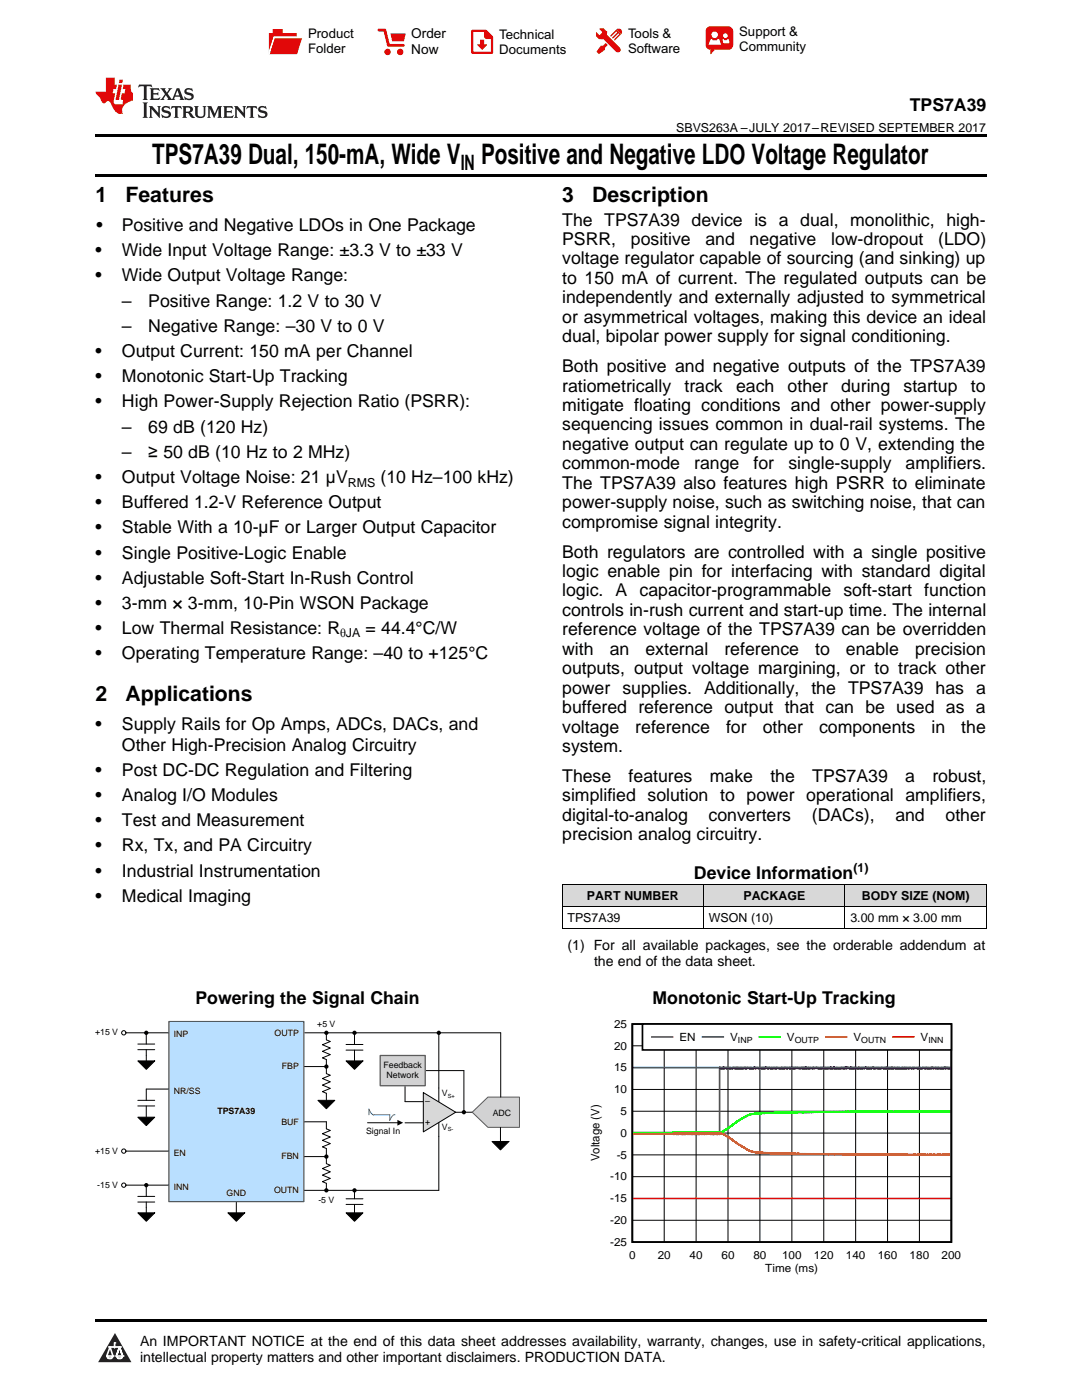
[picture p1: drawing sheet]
<svg xmlns="http://www.w3.org/2000/svg" width="216mm" height="279mm" viewBox="0 0 216 279" stroke-linecap="round" stroke-linejoin="round" font-family="sans-serif">
<g fill="#d8d8d8">
<path d="M112.2 176.7h28.2v4.3h-28.2z"/>
<path d="M140.4 176.7h28.2v4.3h-28.2z"/>
<path d="M168.6 176.7h28.2v4.3h-28.2z"/>
</g>
<path d="M22.9 266l3.3 5.9h-6.6z" fill="#231f20"/>
<path d="M21.3 270.6h1.2l-.3 .5h-.3a.53 .53 0 0 1-.6-.5z" fill-rule="evenodd" fill="#fff"/>
<path d="M21.3 270.6h1.2l-.3 .5h-.3a.53 .53 0 0 1-.6-.5z" fill="none" stroke="#231f20" stroke-width=".33"/>
<path d="M21.3 270.6l1.2 .1-.3 .4h-.5z" fill="none" stroke="#fff" stroke-width=".33"/>
<path d="M22.9 268.9h.1" fill="none" stroke="#fff" stroke-width=".33"/>
<path d="M22.9 268v.9z" fill="#fff"/>
<path d="M22.9 268v.9z" fill="none" stroke="#fff" stroke-width=".33"/>
<circle cx="22.9" cy="268" r=".16" fill="#fff"/>
<path d="M21.8 268.8h.1" fill="none" stroke="#fff" stroke-width=".33"/>
<path d="M21.8 268.8h2.2z" fill="#fff"/>
<path d="M21.8 268.8h2.2z" fill="none" stroke="#fff" stroke-width=".33"/>
<circle cx="24" cy="268.8" r=".16" fill="#fff"/>
<path d="M23.2 270.6h.1" fill="none" stroke="#fff" stroke-width=".33"/>
<path d="M23.8 268.8l-.6 1.8z" fill="#fff"/>
<path d="M23.8 268.8l-.6 1.8z" fill="none" stroke="#fff" stroke-width=".33"/>
<path d="M23.8 268.8l.7 1.8z" fill="#fff"/>
<path d="M23.8 268.8l.7 1.8z" fill="none" stroke="#fff" stroke-width=".33"/>
<path d="M24.4 270.6h.1" fill="none" stroke="#fff" stroke-width=".33"/>
<circle cx="21.3" cy="270.6" r=".16" fill="#fff"/>
<path d="M22 268.8l-.7 1.8z" fill="#fff"/>
<path d="M22 268.8l-.7 1.8z" fill="none" stroke="#fff" stroke-width=".33"/>
<path d="M22 268.8l.5 1.8z" fill="#fff"/>
<path d="M22 268.8l.5 1.8z" fill="none" stroke="#fff" stroke-width=".33"/>
<circle cx="22.5" cy="270.6" r=".16" fill="#fff"/>
<path d="M23.3 270.6h1.2a.63 .63 0 0 1-.6 .5 .63 .63 0 0 1-.6-.5z" fill-rule="evenodd" fill="#fff"/>
<path d="M23.3 270.6h1.2a.63 .63 0 0 1-.6 .5 .63 .63 0 0 1-.6-.5z" fill="none" stroke="#231f20" stroke-width=".33"/>
<path d="M23.3 270.6h1.2l-.4 .5h-.5z" fill="none" stroke="#fff" stroke-width=".33"/>
<path d="M23.2 270.6h.1" fill="none" stroke="#fff" stroke-width=".33"/>
<circle cx="24.5" cy="270.6" r=".16" fill="#fff"/>
<path d="M19 263.2h177.8v.5h-177.8z" fill="#000"/>
<path d="M126.2 204.4h63.6v43.5h-63.6z" fill="none" stroke="#000" stroke-width=".33"/>
<g fill="none" stroke="#000" stroke-width=".2">
<path d="M126.2 217.4h63.6M126.2 213.1h63.6M126.2 208.7h63.6M132.5 204.4v43.5M138.9 204.4v43.5M145.3 204.4v43.5M151.6 204.4v43.5M158 204.4v43.5M164.4 204.4v43.5M170.7 204.4v43.5M177.1 204.4v43.5M183.5 204.4v43.5"/>
<path d="M126.2 239.2h63.6M126.2 234.8h63.6M126.2 230.5h63.6M126.2 226.1h63.6M126.2 221.8h63.6M126.2 243.5h63.6"/>
</g>
<path d="M189.7 213.2l-.1 .1-.1-.2v.2l-.1-.2-.1 .2-.1-.2v.2v-.2v.1v-.1l-.1 .1v-.1v.1v-.1l-.1 .1v-.1v.1v-.1v.1v-.1v.1v-.1v.1v-.1v.1l-.1-.1-.1 .1v-.1l-.1 .2v-.2l-.1 .2v-.4l-.1 .3v-.1v.1v-.1v.1v-.1v.1v-.1l-.2 .1v-.1v.2l-.1-.2v.2l-.1-.2v.1l-.1-.1v.2l-.1-.2v.1v-.1l-.2 .1v-.1v.2v-.2v.2l-.3-.2v.1v-.1v.1v-.1v.1l-.1-.1-.1 .1-.1-.1v.1v-.1v.2v-.2v.2v-.2l-.1 .2v-.2v.2v-.2l-.1 .1v-.1v.1v-.1v.1v-.1l-.2 .1v-.1v.2v-.2v.1l-.1-.1v.1v-.1v.1v-.1v.1l-.1-.1v.1v-.1v.1l-.1-.1-.1 .1v-.1l-.1 .1v-.1v.2v-.2l-.2 .1v-.3l-.2 .4v-.2v.1v-.1v.1l-.1-.1-.1 .1v-.1l-.1 .2-.1-.2-.1 .2v-.2l-.1 .2v-.2v.2l-.1-.2-.1 .2-.1-.2v.1l-.2-.1v.2l-.1-.2v.2l-.1-.2v.1v-.1l-.1 .1v-.1v.1v-.1v.1v-.1v.1l-.1-.1v.1v-.1l-.2 .1v-.1v.1v-.1v.1v-.1l-.1 .2v-.1l-.1 .1-.1-.1v.1v-.2l-.1 .2v-.2v.1l-.2-.1v.2v-.2v.2l-.1-.2-.1 .2v-.2l-.2 .2v-.2v.2v-.2v.1l-.1-.1v.1l-.1-.1v.1v-.1v.1l-.1-.1v.1v-.1v.1v-.1l-.1 .1v-.1v.1l-.2-.1v.1v-.1v.1v-.1l-.2 .1v-.1v.2l-.1-.2v.1v-.1v.1v-.1v.1v-.1v.1l-.1-.1v.1v-.1v.1v-.1l-.1 .1v-.1l-.1 .2v-.2v.1l-.1-.1v.1l-.1-.1v.1v-.1l-.1 .1v-.1v.1v-.1v.1v-.1l-.2 .1-.1-.1v.2v-.2l-.1 .2v-.2v.1l-.1-.1v.1v-.1v.1v-.1l-.2 .1v-.1v.1v-.1l-.1 .2v-.2l-.1 .2v-.2v.1l-.1-.1v.2v-.2l-.2 .2v-.2l-.1 .2v-.2l-.1 .2v-.2v.2v-.2v.2l-.1-.2v.1v-.1v.1v-.1v.1v-.1v.1l-.1-.1-.1 .1v-.1l-.1 .2v-.2l-.1 .2v-.1l-.1 .1v-.2v.1l-.1-.1v.1v-.1v.1v-.1l-.2 .1v-.1v.2l-.1-.2-.1 .2v-.2l-.1 .2v-.2v.2v-.2l-.1 .2v-.2l-.1 .2-.2-.2v.1v-.1v.1v-.1v.1l-.1-.1v.1v-.1v.1v-.1l-.2 .1v-.1v.1v-.1v.2l-.1-.2v.2l-.1-.2v.2l-.1-.4-.1 .4-.1-.2-.1 .2v-.2v.1v-.1l-.2 .1v-.1v.2v-.2l-.1 .2-.1-.2v.2l-.1-.2v.2v-.2l-.2 .2v-.2l-.1 .2-.1-.4-.1 .4v-.2l-.1 .2v-.2v.1l-.2-.1v.2l-.1-.2v.2v-.2l-.1 .1v-.1v.1v-.1v.1l-.1-.1v.1v-.1v.1v-.1v.1v-.1v.1l-.1-.1-.1 .1v-.1l-.1 .2v-.2l-.2 .2v-.2v.2v-.2v.1l-.2-.1v.2v-.2v.2l-.1-.2v.2l-.1-.2v.2l-.1-.2v.1v-.1l-.1 .1v-.1v.1v-.1v.1v-.1v.1l-.1-.1-.1 .1v-.1l-.1 .2v-.2v.1v-.1v.1l-.1-.1-.1 .1v-.1v.2l-.1-.2v.2l-.2-.4v.3v-.1v.1l-.1-.1v.1v-.1v.1v-.1v.1l-.1-.1v.1v-.1l-.2 .1v-.1v.2v-.2v.1v-.1v.1l-.1-.1-.2 .1v-.1v.2l-.1-.2v.1l-.1-.1v.2v-.2v.1l-.1-.1-.1 .2v-.2v.2l-.1-.2v.2v-.2l-.1 .1v-.1v.1l-.1-.1-.1 .1v-.3v.3v-.1v.1v-.1l-.2 .1v-.1l-.1 .2v-.2v.1v-.1v.1l-.1-.1v.1v-.1l-.2 .1v-.1v.2v-.2l-.1 .2v-.2v.1v-.1v.1l-.1-.1-.1 .1v-.1v.2l-.1-.2v.2v-.2l-.1 .2-.1-.2-.1 .1-.1-.3v.4v-.2v.2l-.2-.2v.2v-.2l-.1 .2v-.2v.1l-.1-.1v.1v-.1v.1v-.1v.1v-.1v.1l-.1-.1-.1 .1v-.1v.1v-.1l-.2 .1v-.1v.2l-.1-.2v.1l-.1-.1v.2l-.1-.2-.1 .2v-.2l-.2 .2-.1-.4v.3l-.1-.1-.1 .2v-.2v.2v-.2v.1l-.1-.1v.1v-.1v.1l-.1-.1v.1l-.1-.1v.1v-.1v.1v-.1v.1l-.1-.1v.1v-.1v.1v-.1v.1v-.1v.1v-.1v.1v-.1l-.1 .1v-.1l-.1 .1v-.3l-.1 .4-.1-.2-.1 .1v-.3l-.1 .4v-.2l-.2 .2v-.2l-.1 .2v-.2v.1v-.1v.1v-.1l-.1 .1-.1-.1v.1v-.1l-.1 .2v-.2v.1l-.1-.1-.2 .1v-.1v.2v-.1l-.1 .1v-.2l-.1 .2v-.2l-.1 .2v-.2l-.1 .2-.1-.2v.1l-.1-.1v.2v-.2l-.1 .1v-.1v.1v-.1v.1v-.1v.1l-.1-.1-.1 .1v-.1v.2l-.2-.2-.1 .2-.1-.4v.3v-.1v.1v-.1v.1v-.1v.1v-.1l-.2 .1v-.1l-.1 .2v-.2v.2l-.1-.2v.2l-.1-.2v.1l-.1-.1v.2v-.4l-.2 .4v-.2v.1v-.1v.1v-.1l-.1 .1v-.1v.1v-.1v.1v-.1v.1l-.2-.1v.1v-.1l-.1 .1v-.1v.2v-.2l-.1 .2v-.2v.2l-.1-.2v.2v-.2v.2l-.1-.2v.2l-.1-.2v.1v-.1l-.1 .1v-.1l-.1 .2v-.2v.2l-.1-.2v.2l-.1-.2v.2l-.2-.2-.2 .2v-.2v.1l-.1-.1v.2v-.2v.1l-.1-.1v.2v-.2l-.1 .2v-.2v.2v-.2l-.1 .2-.1-.2v.1l-.1-.1-.1 .2v-.2v.2v-.2v.1v-.1v.1l-.1-.1v.1v-.1v.1v-.1l-.1 .1v-.1v.1l-.1-.1v.1v-.1v.1v-.1v.1v-.1v.1v-.1l-.1 .1v-.1v.1v-.1v.1v-.1v.1v-.1v.1v-.1l-.1 .1v-.1v.1v-.1v.1l-.1-.1v.1v-.1l-.2 .1v-.1v.1v-.1v.1v-.1v.2l-.1-.2v.1v-.1v.1v-.1l-.2 .1v-.1v.2l-.1-.2v.2v-.2v.1l-.1-.1v.1v-.1v.1v-.1v.1h-.2v-.1v.1v-.1l-.2 .1v-.1v.1v-.1v.2v-.2l-.1 .2v-.2v.2l-.1-.2-.1 .2v-.2l-.2 .2v-.2v.1l-.2-.1v.2l-.1-.4v.3v-.1l-.2 .1v-.1v.2v-.2l-.1 .2v-.2v.2v-.2v.1v-.1v.1v-.1l-.1 .1-.1-.1v.2v-.2l-.1 .2v-.2l-.1 .2v-.2v.1v-.1l-.1 .1v-.1v.1v-.1v.1v-.1v.1v-.1l-.2 .1v-.1l-.1 .2v-.2v.1l-.1-.1-.1 .1v-.1v.2l-.1-.2v.1l-.1-.1v.1v-.1v.1l-.1-.1v.1v-.1v.1v-.1v.1v-.1v.1v-.1l-.1 .1v-.1v.1v-.1v.1l-.1-.1v.1v-.1v.1l-.1-.1v.1v-.1v.1v-.1l-.2 .1-.1-.1v.1v-.1v.2v-.2l-.1 .2v-.2v.2v-.2l-.1 .2v-.2l-.1 .2v-.2l-.1 .2v-.2v.1l-.1-.1-.1 .2v-.4l-.2 .4v-.2l-.2 .2v-.2v.1v-.1v.1v-.1l-.1 .1v-.1v.1v-.1v.1v-.1v.1v-.1v.1v-.1l-.1 .1v-.1v.1l-.1-.1-.2 .1v-.1v.2l-.1-.2v.1v-.1v.1v-.1v.1v-.1v.1l-.1-.1v.1v-.1v.1l-.1-.1v.1v-.1v.1v-.1v.1l-.1-.1v.1v-.1l-.1 .1v-.1v.2l-.1-.2v.2v-.2l-.1 .2v-.2l-.1 .2-.1-.2v.2v-.2v.1l-.1-.1v.1v-.1v.1l-.1-.1-.1 .1v-.1v.1v-.1v.2l-.1-.2v.2v-.1l-.1 .1v-.1v.1v-.1l-.1 .1v-.1v.1l-.1-.1v.1v-.2v.1v-.1l-.1 .1v-.1v.1v-.1v.1h-.2v-.1v.1v-.1v.1v-.1l-.1 .1v-.1l-.2 .1v-.1v.2v-.2v.2l-.1-.2v.2l-.1-.2-.1 .2v-.2v.1v-.1v.1l-.1-.1v.1v-.1v.1v-.1v.1l-.1-.1v.1v-.1l-.1 .1-.1-.1v.2v-.2l-.1 .2v-.2v.2l-.1-.2v.1l-.2-.1v.2v-.2v.1l-.1-.1v.1l-.1-.1v.1v-.1v.1v-.1v.1l-.1-.1v.1l-.1-.1-.1 .1v-.1v.2l-.1-.2v.2v-.2v.1v-.1v.1l-.1-.1v.1v-.1v.1v-.1v.1l-.1-.1-.2 .1v-.3l-.2 .4v-.2l-.1 .2v-.2v.2l-.1-.2v.2l-.1-.2v.1v-.1v.1v-.1v.1v-.1l-.2 .1v-.1v.2l-.1-.2v.1v-.1l-.1 .1v-.1v.1v-.1l-.2 .1v-.1l-.1 .2v-.2v.1l-.2-.1v.2l-.1-.2v.1l-.1-.1v.1v-.1v.1l-.1-.1v.1v-.1v.1v-.1v.1l-.1-.1v.1v-.1v.1v-.1l-.2 .1v-.1v.2l-.1-.2v.1v-.1l-.1 .1-.1-.1v.1v-.3l-.1 .4-.1-.2v.2v-.2l-.1 .2v-.1l-.1 .1-.1-.2v.2l-.1-.2v.1l-.1-.1-.1 .2v-.2v.2v-.2v.2v-.2v.2l-.1-.2v.1v-.1v.1l-.1-.1v.1l-.1-.1v.1v-.1v.1v-.1v.1v-.1v.1l-.2-.1v.1v-.1v.1v-.1v.1v-.1l-.2 .1v-.1l-.1 .2v-.2l-.1 .2v-.2v.2v-.2v.1l-.1-.1v.1v-.1v.1v-.1v.1v-.1v.1v-.1l-.1 .1v-.1v.1v-.1v.1v-.1l-.2 .1v-.1v.2l-.1-.2v.1l-.2-.1v.2v-.2l-.1 .2v-.2l-.1 .1-.1-.1v.2v-.2v.2v-.2l-.2 .2-.1-.2v.2v-.2l-.1 .2v-.2l-.1 .2v-.2v.2v-.2v.1v-.1v.1v-.1v.1l-.1-.1-.1 .1v-.1v.1v-.1v.2v-.2v.1l-.2-.1v.2v-.2v.1l-.1-.1v.2l-.1-.2v.2v-.2v.1v-.1v.1l-.1-.1v.1v-.1l-.1 .1v-.1v.1v-.1v.1v-.1l-.1 .1v-.1v.1v-.1v.1v-.1v.1v-.1v.1v-.1l-.2 .1v-.1v.2l-.1-.2-.1 .2-.1-.2v.1v-.1l-.2 .1v-.1v.2v-.2v.2l-.1-.2v.1l-.1-.1v.2l-.1-.2v.1v-.1v.1v-.1v.1l-.2-.1-.1 .2v-.2v.2v-.2v.1v-.1l-.1 .1v-.1v.1v-.1v.1l-.1-.1v.1v-.1v.1l-.1-.1v.1v-.1v.1v-.1v.1l-.1-.1-.1 .1v-.1v.1v-.1l-.1 .2-.1-.4-.1 .4v-.2v.2v-.2v.1l-.1-.1-.1 .1-.1-.1v.2v-.2l-.1 .2-.1-.2v.1v-.1v.1l-.1-.1-.1 .1v-.3v13.5l-.1-.3v.3v-.3l-.1 .2v-.2v.2v-.2l-.2 .2v-.2v.3l-.1-.3v.3v-.3v.2l-.1-.2-.1 .3v-.3v.2l-.1-.2v.2v-.2v.2v-.2v.2v-.2v.2v-.2l-.2 .2v-.2l-.1 .3-.1-.3v.3l-.1-.3v.3v-.3l-.1 .3v-.3v.2v-.2v.2l-.1-.2v.2v-.2v.2v-.2l-.1 .2-.1-.2v.3l-.1-.3v.3v-.3v.2l-.1-.2v.2l-.1-.2v.2v-.2v.2l-.1-.2v.2v-.2v.2v-.2v.2l-.1-.2v.2v-.2v.2l-.1-.2v.2v-.2v.2v-.2v.2l-.1-.2v.2v-.2l-.1 .2-.1-.2v.2v-.2v.3v-.3v.2l-.1-.2v.2v-.2v.2v-.2l-.1 .2-.2-.2v.2v-.2v.3v-.3v.3l-.1-.3v.2l-.1-.2v.3v-.3v.2v-.2v.2v-.2v.2l-.1-.2-.1 .2v-.2l-.1 .3v-.3v.2l-.1-.2-.1 .3v-.3v.2v-.2v.2l-.1-.2v.2v-.2l-.1 .2v-.2l-.1 .3v-.3l-.1 .3-.1-.3v.3l-.1-.3v.3l-.1-.3v.3v-.4l-.1 .4v-.3l-.1 .3-.1-.3v.3l-.2-.3v.2l-.1-.2v.3v-.3l-.1 .3-.1-.3-.1 .3-.2-.3v.2l-.2-.2v.3v-.3v.2l-.1-.2v.2v-.2v.2l-.1-.2-.1 .2v-.2v.3l-.1-.3-.1 .3-.1-.3v.2l-.1-.2v.3v-.3v.2l-.1-.2v.2v-.2v.2v-.2v.2v-.2l-.3 .2v-.2v.3v-.3v.2l-.2-.2-.1 .3-.1-.3v.3v-.3v.3l-.1-.4-.1 .4v-.3v.3l-.1-.3v.3v-.3v.3l-.1-.3v.2l-.1-.2v.3l-.1-.3v.2v-.2v.2v-.2v.2v-.2l-.1 .2v-.2v.2v-.2v.2l-.2-.2v.2v-.2v.2v-.2l-.1 .3v-.3l-.1 .3-.1-.3v.3l-.1-.3v.2l-.1-.2v.3v-.3v.2l-.1-.2v.2v-.2v.2v-.2l-.1 .2v-.2v.2v-.2v.2v-.2l-.2 .2v-.2v.3l-.1-.3v.2l-.1-.2v.3l-.1-.3v.2v-.2v.2h-8" fill="none" stroke="#800080" stroke-width=".33"/>
<path d="M126.3 213.1h63.4" fill="none" stroke="#00f" stroke-width=".33"/>
<path d="M189.7 221.8h-4.8v-.1l-.1 .1v-.1v.1h-.8l-.1 .1v-.1l-1.3 .1-.2-.1-10 .1v-.1v.1l-.9-.1v.1v-.1h-1.4v.1l-.1-.1-3.6 .1v-.1l-.1 .1-12.4 .1v.2l-.4-.2v.2l-.9-.1-.1 .1v-.1v.1v-.1v.1l-.3-.1-.1 .1h-.8v.1v-.1l-.4 .1v-.1l-.1 .1-.2-.1-.3 .2v-.1l-.6 .1-1 .5v-.1l-1.8 1.2v-.1l-2 1.6-1.2 .6v-.1l-.1 .1-.1-.1h-.5l-.1 .1v-.1v.1l-.1-.1h-.4v.1v-.1l-.2 .1-.1-.1-.2 .1-.1-.1-.1 .1v-.1h-1.2l-.1 .1v-.1h-.9v.1v-.1l-.3 .1v-.1h-.2l-.1 .1v-.1h-1.4v.1v-.1l-.1 .1-.1-.1h-.6v.1l-.1-.1-.1 .1-.1-.1-.2 .1-.1-.1v.1v-.1l-.4 .1v-.1h-9.4" fill="none" stroke="#0f0" stroke-width=".33"/>
<path d="M126.3 226.3h8.4l.1-.1v.1l.1-.1v.1h.7l.1-.1v.1l.3-.1v.1h1.1v-.1v.1h.5v-.1v.1h.7v-.1l.1 .1 .3-.1v.1v-.1v.1l.1-.1v.1l.3-.1 .5 .1 .1-.1v.1l1.1-.1v.1v-.1l.6 .1v-.1v.1h1.4v-.1v.1h.7v-.1l.1 .1 .5-.1 .1 .1v-.1l1.8 1.2 1.4 1.1 .5 .1v.2v-.2l.1 .2v-.1l.5 .3 1 .7 1.1 .2v.1v-.1l.5 .1h.5v.1l.1-.1 .4 .1v-.1v.1l.7-.1v.1h.7l.1 .1v-.2l.1 .2v-.1l.1 .1v-.1v.1l.1-.1 .8 .1v-.1v.1l1.4-.1 .2 .2v-.2l.1 .2 .2-.2 .6 .2v-.2v.2l1.5-.1v.1v-.1l.2 .1 .1-.1 .1 .1 .1-.1 .2 .1v-.1l.1 .1v-.1l.1 .1h3.4v.1l.7-.1 .4 .1v-.1h1.1l.1 .1v-.1h1.2v.1v-.1l5.9 .1 .1-.1v.1h1.8v.1v-.1h.6v.1l.1-.1h.7l.1 .1v-.1l11.4 .1v-.1l.3 .1v-.1h2.2" fill="none" stroke="#f60" stroke-width=".33"/>
<path d="M126.3 239.2h63.4" fill="none" stroke="#f00" stroke-width=".33"/>
<path d="M128.2 204.4h61.6v5.1h-61.6z" fill-rule="evenodd" fill="#fff"/>
<path d="M128.2 204.4h61.6v5.1h-61.6z" fill="none" stroke="#000" stroke-width=".33"/>
<path d="M130.1 206.9h4.1" fill="none" stroke="#800080" stroke-width=".33"/>
<path d="M140.2 206.9h4.1" fill="none" stroke="#00f" stroke-width=".33"/>
<path d="M151.5 206.9h4.1" fill="none" stroke="#0f0" stroke-width=".33"/>
<path d="M164.8 206.9h4.1" fill="none" stroke="#f60" stroke-width=".33"/>
<path d="M178.2 206.9h4.1" fill="none" stroke="#f00" stroke-width=".33"/>
<g fill="none" stroke="#000" stroke-width=".2">
<path d="M25.1 206.1h8.6M27.5 209.5h3.4M27.5 208.4h3.4M27.5 219.6h3.4M27.5 211.7h3.4l-1.7 1.7zM29.2 206.1v2.3M29.2 209.5v2.2M33.7 217.3h-4.5v2.3M60.6 212.9h4.5M60.8 206.1h4.3v1.4l.8 .3-1.6 .7 1.6 .7-1.6 .6 1.6 .7-1.6 .6 .8 .4v2.8l.8 .3-1.6 .6 1.6 .7-1.6 .7 1.6 .6-1.6 .7 .8 .3v1.4M63.4 219.6h3.4l-1.7 1.7zM80.8 216.8v3.1h3.7"/>
<path d="M84.8 213.7h7.8M87.6 217.1v9.7M25.1 229.7h8.6M25.1 236.5h8.6M27.5 220.7h3.4M27.5 239.9h3.4M27.5 238.8h3.4M27.5 223h3.4l-1.7 1.6zM29.2 220.7v2.3M29.2 236.5v2.3M29.2 239.9v2.2M47.2 239.8v2.3"/>
<path d="M60.6 230.8h4.5M65.1 223.9v1.4l.8 .3-1.6 .7 1.6 .6-1.6 .7 1.6 .6-1.6 .7 .8 .3v3l.8 .4-1.6 .6 1.6 .7-1.6 .6 1.6 .7-1.6 .6 .8 .4v1.4h-4.5M70.7 237.6v.8M90.9 222h.1M27.5 242.1h3.4l-1.7 1.6zM45.5 242.1h3.3l-1.6 1.6zM69.1 242.1h3.3l-1.7 1.6z"/>
<circle cx="24.7" cy="206.1" r=".43"/>
<circle cx="24.7" cy="229.7" r=".43"/>
<circle cx="24.7" cy="236.5" r=".43"/>
</g>
<g fill="#000">
<path d="M27.5 211.7h3.4l-1.7 1.7zM63.4 219.6h3.4l-1.7 1.7zM27.5 223h3.4l-1.7 1.6zM27.5 242.1h3.4l-1.7 1.6zM45.5 242.1h3.3l-1.6 1.6zM69.1 242.1h3.3l-1.7 1.6z"/>
<circle cx="29.2" cy="206.1" r=".43"/>
<circle cx="65.1" cy="206.1" r=".43"/>
<circle cx="65.1" cy="212.9" r=".43"/>
<circle cx="29.2" cy="236.5" r=".43"/>
<circle cx="65.1" cy="230.8" r=".43"/>
<circle cx="65.1" cy="237.6" r=".43"/>
<circle cx="70.7" cy="237.6" r=".43"/>
</g>
<path d="M84.5 218l6.4 4-6.4 3.9z" fill="#d8d8d8"/>
<path d="M84.5 218l6.4 4-6.4 3.9zM80.8 224.1h3.7M94.2 222h-3.3" fill="none" stroke="#000" stroke-width=".2"/>
<path d="M94.2 222l3.2-3.1h6.3v6.1h-6.3z" fill-rule="evenodd" fill="#d2d2d2"/>
<path d="M94.2 222l3.2-3.1h6.3v6.1h-6.3z" fill="none" stroke="#595959" stroke-width=".2"/>
<path d="M75.9 210.6h8.9v6.1h-8.9z" fill-rule="evenodd" fill="#d2d2d2"/>
<path d="M75.9 210.6h8.9v6.1h-8.9z" fill="none" stroke="#595959" stroke-width=".25"/>
<g fill="none" stroke="#000" stroke-width=".2">
<path d="M65.1 206.1h34.8v12.8M69.1 209.6h3.3M69.1 208.4l3.3 .1M69.1 211.7h3.3l-1.7 1.7zM70.7 209.6v2.1M70.7 206.1v2.4M87.6 206.1v11M92.6 213.7v8.3M60.6 223.9h4.5M69.1 239.2h3.3M70.7 238.4v.8M73.3 224.1h6.1"/>
<path d="M87.6 226.8v10.8h-22.5M69.1 240.4h3.3M70.7 240.4v1.7"/>
</g>
<g fill="#000">
<path d="M69.1 211.7h3.3l-1.7 1.7zM79.3 223.5l1.1 .6-1.1 .5z"/>
<circle cx="70.7" cy="206.1" r=".43"/>
<circle cx="87.6" cy="206.1" r=".43"/>
<circle cx="92.6" cy="222" r=".43"/>
</g>
<path d="M73.6 222.5v-1.1l.2 .4a.87 .87 0 0 0 .9 .7h3.1v1.1l.2-.4a.87 .87 0 0 1 .8-.7" fill="none" stroke="#0070c0" stroke-width=".2"/>
<path d="M33.7 203.9h26.9v35.9h-26.9z" fill-rule="evenodd" fill="#b9dfff"/>
<path d="M33.7 203.9h26.9v35.9h-26.9z" fill="none" stroke="#295c75" stroke-width=".25"/>
<path d="M98.2 227.8h3.3l-1.6 1.7z" fill="#000"/>
<path d="M112.2 176.6h84.6M112.2 176.6v8.7M140.4 176.6v8.7M168.6 176.6v8.7M196.8 176.6v8.7M112.2 185.2h84.6M112.2 180.9h84.6M98.2 227.8h3.3l-1.6 1.7zM99.9 225v2.8" fill="none" stroke="#000" stroke-width=".2"/>
<path d="M19 34.8h177.8v.5h-177.8zM19 26.8h177.8v.6h-177.8zM112.2 185.2l.1 .1zM168.5 185.2l.1 .1zM196.7 185.2l.1 .1z" fill="#000"/>
<path d="M27.7 16.9l-.1 .6 .6-.3h.5v.2v2.2l-.2 .4h1l-.2-.4v-2.2v-.2h.5l.6 .3-.2-.6zM29.9 17.6l.2 .4v1.6l-.2 .4h1.9l.1-.6a1.09 1.09 0 0 1-1.3 .1v-.6h.6l.4 .2v-.7l-.2 .2h-.8v-.6l.2-.1a1.01 1.01 0 0 1 1 .3l-.1-.6zM32 17.6l.9 1.2-1 1.2h.9l-.2-.3 .5-.7 .5 .7-.3 .3h1.7l-.2-.3 .1-.4h1l.1 .4-.2 .3h1l-.3-.4-.7-2h-.5l-1 2.2-.8-1.1 .9-1.1h-.9l.2 .2-.4 .7-.4-.7 .2-.2zM35.4 18l.4 1h-.8zM37 17.7a.66 .66 0 0 0-.2 .8 .66 .66 0 0 0 .6 .4l.7 .2 .1 .2a.8 .8 0 0 1-.7 .4 .8 .8 0 0 1-.7-.5l.1 .8 .2-.2a.94 .94 0 0 0 1.1 .1 .94 .94 0 0 0 .4-.9 1.48 1.48 0 0 0-1.3-.6v-.4a1.1 1.1 0 0 1 1.2 .2l-.2-.6-.2 .1-.5-.1zM28.5 20.4l.2 .4v2.3l-.2 .4h1l-.2-.4v-2.3l.2-.4zM29.7 21.2l.2 .4v1.5l-.2 .4h.8l-.3-.4 .1-1.3 1.6 1.8v-2l.2-.4h-.7l.2 .2v1.1l-1.2-1.3zM32.5 21.3a.66 .66 0 0 0-.2 .8 .66 .66 0 0 0 .6 .4l.6 .2 .2 .2a.8 .8 0 0 1-.8 .4 .8 .8 0 0 1-.7-.5l.2 .7 .2-.1a.94 .94 0 0 0 1 .1 .94 .94 0 0 0 .5-1 1.47 1.47 0 0 0-1.3-.6l-.1-.3a1.1 1.1 0 0 1 1.3 .2l-.2-.6-.2 .1-.5-.2zM34.3 21.2l-.2 .6a.64 .64 0 0 1 .8-.3v1.6l-.2 .4h1l-.3-.4 .1-1.6a.66 .66 0 0 1 .8 .3l-.2-.6zM36.3 21.2l.3 .4v1.5l-.3 .4h1l-.2-.2v-.7h.5l.1 .1a.8 .8 0 0 0 1.2 .7l-1-1a.62 .62 0 0 0 .6-.5 .62 .62 0 0 0-.6-.7zM37.1 21.5h.1a.48 .48 0 0 1 .6 0 .48 .48 0 0 1 .1 .6l-.2 .1-.6 .1zM38.7 21.2l.2 .2a2.29 2.29 0 0 0 .4 2 1.05 1.05 0 0 0 1.7-.7v-1.3l.2-.2h-.8l.2 .4v1.1a.61 .61 0 0 1-.6 .6 .61 .61 0 0 1-.6-.6v-1.1l.3-.4zM41.3 21.2l.3 .4v1.5l-.3 .4h.8l-.2-.4v-1.4l.8 1.9 .9-1.9v1.4l-.2 .4h.9l-.2-.4v-1.5l.2-.4h-.8l-.7 1.5-.6-1.5zM44.5 21.2l.2 .4v1.5l-.2 .4h1.9l.2-.6a1.1 1.1 0 0 1-1.4 .2v-.7h.6l.4 .2v-.6l-.2 .1-.8 .1v-.6l.2-.1a1.02 1.02 0 0 1 1.1 .2l-.2-.5zM46.7 21.2l.2 .4v1.5l-.2 .4h.8l-.3-.4 .1-1.3 1.6 1.8v-2l.2-.4h-.7l.2 .2v1.1l-1.2-1.3zM49.3 21.2l-.1 .6a.64 .64 0 0 1 .8-.3v1.6l-.3 .4h1l-.2-.4v-1.6a.66 .66 0 0 1 .8 .3l-.1-.6zM51.7 21.3a.66 .66 0 0 0-.2 .7 .66 .66 0 0 0 .7 .5l.6 .2 .1 .2a.8 .8 0 0 1-.7 .4 .8 .8 0 0 1-.7-.5l.1 .7 .2-.1a.94 .94 0 0 0 1.1 .1 .94 .94 0 0 0 .4-1 1.48 1.48 0 0 0-1.2-.6l-.1-.3a1.1 1.1 0 0 1 1.2 .2l-.2-.6-.1 .1-.6-.2z" fill="#231f20"/>
<path d="M21.1 15.5v2.8h-2v.4l.9 .9a.96 .96 0 0 0 1 1 .59 .59 0 0 1 .5-.4 .59 .59 0 0 1 .5 .3l.4 .8a1.61 1.61 0 0 0 2.1 1.3 1.63 1.63 0 0 1 1.1-2.2l.9-.3v-1.5a1.6 1.6 0 0 1-.4-1.7h-1.4l-.2 .9h.5l-.2 .8h-.5l-.2 1v.3h.5l-.2 .9h-.7a.74 .74 0 0 1-1-.6l.3-1.6h-.5l.2-.8h.5l.1-.9h-.4v-1.4zM23.7 16.9l-.7 3h.8l.6-3zM23.8 15.9l-.1 .7h.7l.2-.7z" fill="#ee1d23"/>
<g fill="#d60000">
<path d="M54.4 5.8h2v.8h2.8v4.2h-5.5v-4.2h.7z" fill-rule="evenodd"/>
<path d="M54.7 7.5h5.6l-1 3.3h-5.6z" fill-rule="evenodd"/>
</g>
<path d="M54.6 7.4h5.8l-.1 .1h-5.5l-1.1 3.3z" fill-rule="evenodd" fill="#fff"/>
<path d="M54.6 7.4h5.8l-.1 .1h-5.5l-1.1 3.3z" fill="none" stroke="#fff" stroke-width=".2"/>
<path d="M75.6 6h1.2l.7 3.1h3" fill="none" stroke="#d60000" stroke-width=".56"/>
<g fill="#d60000">
<path d="M77.9 6.7h3.1l-.4 1.5h-2.3z" fill-rule="evenodd"/>
<circle cx="77.3" cy="10.4" r=".64"/>
<circle cx="79.9" cy="10.4" r=".64"/>
</g>
<path d="M94.2 6.2h2.7l1.3 1.2v3.1h-4z" fill="none" stroke="#d60000" stroke-width=".44"/>
<g fill="#d60000">
<path d="M95.8 7.9h.8v1h.6l-1 1.1-1-1v-.1h.6z" fill-rule="evenodd"/>
<path d="M96.6 6.2h.3l1.3 1.2v.4h-1.3l-.3-.4z" fill-rule="evenodd"/>
<path d="M119.6 5.7h.9l.6 .6 .1 .7 2.5 2.5-.8 .8-2.3-2.3-1.1-.2-.6-.6v-.8l.7 .6 .5-.4v-.2l-.4-.5z" fill-rule="evenodd"/>
<path d="M119.9 9.1h.4l.5-.5 .4 .4-.5 .5v.4l-1.2 .9-.5-.5z" fill-rule="evenodd"/>
<path d="M123 5.9a.67 .67 0 0 1 .9 0 .67 .67 0 0 1 0 .9z" fill-rule="evenodd"/>
<path d="M123 5.9l.9 .9-1.2 1.2h-.2l.1-.2 .9-.9 .1-.2h-.3l-.9 1h-.2v-.2l.9-1 .1-.2h-.3l-.9 1h-.2v-.2z" fill-rule="evenodd"/>
<circle cx="123.3" cy="9.9" r=".54"/>
</g>
<path d="M121.1 6.3l-.1 .7" fill="none" stroke="#d60000" stroke-width=".2"/>
<g fill="#d60000">
<path d="M141.1 5.5l.6-.2h3.6a.95 .95 0 0 1 1 .9v2.8a.95 .95 0 0 1-1 .9h-3.6a.95 .95 0 0 1-.9-.9v-2.8z" fill-rule="evenodd"/>
<path d="M141.7 9.9h.9l-.7 .9h-.2z" fill-rule="evenodd"/>
</g>
<g fill="#fff">
<path d="M144.3 8.6h1.3z"/>
<path d="M141.8 7.8h.3l.1 .2h.8l.2-.2h.3l.4 1.1h-2.5z" fill-rule="evenodd"/>
<path d="M144.2 7.8h.2l.2 .2h.4l.2-.2h.2l.2 .8h-1.3z" fill-rule="evenodd"/>
<circle cx="142.6" cy="6.9" r=".65"/>
<circle cx="144.8" cy="7.1" r=".48"/>
</g>
<g font-size="5.6">
<text x="30.4" y="32.8">TPS7A39 Dual, 150-mA, Wide V</text>
<text x="96" y="32.8">Positive and Negative LDO Voltage Regulator</text>
</g>
<g font-size="4.2">
<text x="91.9" y="33.9">IN</text>
<text x="19" y="40.4">1</text>
<text x="25" y="40.4">Features</text>
<text x="112.2" y="40.4">3</text>
<text x="118.2" y="40.4">Description</text>
<text x="19" y="139.9">2</text>
<text x="25" y="139.9">Applications</text>
</g>
<g font-size="3.5">
<text x="181.5" y="22.2">TPS7A39</text>
<text x="19.2" y="46.1">•</text>
<text x="24.3" y="46.1">Positive and Negative LDOs in One Package</text>
<text x="112.2" y="45">The TPS7A39 device is a dual, monolithic, high-</text>
<text x="19" y="51.1">•</text>
<text x="24.3" y="51.1">Wide Input Voltage Range: ±3.3 V to ±33 V</text>
<text x="112.2" y="48.9">PSRR,</text>
<text x="112.2" y="52.8">voltage regulator capable of sourcing (and sinking) up</text>
<text x="125.9" y="48.9">positive</text>
<text x="140.8" y="48.9">and</text>
<text x="149.6" y="48.9">negative</text>
<text x="165.8" y="48.9">low-dropout</text>
<text x="187.2" y="48.9">(LDO)</text>
<text x="19" y="56.1">•</text>
<text x="24.3" y="56.1">Wide Output Voltage Range:</text>
<text x="112.2" y="56.7">to 150 mA of current. The regulated outputs can be</text>
<text x="24.3" y="61.2">–</text>
<text x="29.6" y="61.2">Positive Range: 1.2 V to 30 V</text>
<text x="112.2" y="60.5">independently and externally adjusted to symmetrical</text>
<text x="112.2" y="64.4">or asymmetrical voltages, making this device an ideal</text>
<text x="19" y="71.3">•</text>
<text x="24.3" y="66.3">–</text>
<text x="24.3" y="71.3">Output Current: 150 mA per Channel</text>
<text x="29.6" y="66.3">Negative Range: –30 V to 0 V</text>
<text x="112.2" y="68.3">dual, bipolar power supply for signal conditioning.</text>
<text x="19" y="76.3">•</text>
<text x="24.3" y="76.3">Monotonic Start-Up Tracking</text>
<text x="112.2" y="74.3">Both positive and negative outputs of the TPS7A39</text>
<text x="19" y="81.3">•</text>
<text x="24.3" y="81.3">High Power-Supply Rejection Ratio (PSRR):</text>
<text x="112.2" y="78.1">ratiometrically</text>
<text x="112.2" y="82">mitigate floating conditions and other power-supply</text>
<text x="136.6" y="78.1">track</text>
<text x="146.9" y="78.1">each</text>
<text x="157.2" y="78.1">other</text>
<text x="167.8" y="78.1">during</text>
<text x="180.3" y="78.1">startup</text>
<text x="193.7" y="78.1">to</text>
<text x="24.3" y="86.4">–</text>
<text x="29.6" y="86.4">69 dB (120 Hz)</text>
<text x="112.2" y="85.9">sequencing issues common in dual-rail systems. The</text>
<text x="112.2" y="89.8">negative output can regulate up to 0 V, extending the</text>
<text x="24.3" y="91.4">–</text>
<text x="29.6" y="91.4">≥ 50 dB (10 Hz to 2 MHz)</text>
<text x="112.2" y="93.7">common-mode</text>
<text x="138.5" y="93.7">range</text>
<text x="150.4" y="93.7">for</text>
<text x="157.3" y="93.7">single-supply</text>
<text x="180.7" y="93.7">amplifiers.</text>
<text x="19" y="96.4">•</text>
<text x="19" y="101.5">•</text>
<text x="24.3" y="96.4">Output Voltage Noise: 21 µV</text>
<text x="24.3" y="101.5">Buffered 1.2-V Reference Output</text>
<text x="75.9" y="96.4">(10 Hz–100 kHz)</text>
<text x="112.2" y="97.5">The TPS7A39 also features high PSRR to eliminate</text>
<text x="112.2" y="101.4">power-supply noise, such as switching noise, that can</text>
<text x="19" y="106.5">•</text>
<text x="24.3" y="106.5">Stable With a 10-µF or Larger Output Capacitor</text>
<text x="112.2" y="105.3">compromise signal integrity.</text>
<text x="19" y="111.5">•</text>
<text x="24.3" y="111.5">Single Positive-Logic Enable</text>
<text x="112.2" y="111.3">Both regulators are controlled with a single positive</text>
<text x="19" y="116.5">•</text>
<text x="24.3" y="116.5">Adjustable Soft-Start In-Rush Control</text>
<text x="112.2" y="115.1">logic enable pin for interfacing with standard digital</text>
<text x="112.2" y="119">logic. A capacitor-programmable soft-start function</text>
<text x="19" y="121.5">•</text>
<text x="24.3" y="121.5">3-mm × 3-mm, 10-Pin WSON Package</text>
<text x="112.2" y="122.9">controls in-rush current and start-up time. The internal</text>
<text x="19" y="126.5">•</text>
<text x="19" y="131.5">•</text>
<text x="24.3" y="126.5">Low Thermal Resistance: R</text>
<text x="24.3" y="131.5">Operating Temperature Range: –40 to +125°C</text>
<text x="73" y="126.5">= 44.4°C/W</text>
<text x="112.2" y="126.8">reference voltage of the TPS7A39 can be overridden</text>
<text x="112.2" y="130.7">with</text>
<text x="121.7" y="130.7">an</text>
<text x="128.8" y="130.7">external</text>
<text x="144.6" y="130.7">reference</text>
<text x="162.7" y="130.7">to</text>
<text x="168.8" y="130.7">enable</text>
<text x="182.6" y="130.7">precision</text>
<text x="112.2" y="134.5">outputs, output voltage margining, or to track other</text>
<text x="112.2" y="138.4">power supplies. Additionally, the TPS7A39 has a</text>
<text x="112.2" y="142.3">buffered reference output that can be used as a</text>
<text x="19" y="145.7">•</text>
<text x="24.3" y="145.7">Supply Rails for Op Amps, ADCs, DACs, and</text>
<text x="24.3" y="149.9">Other High-Precision Analog Circuitry</text>
<text x="112.2" y="146.2">voltage</text>
<text x="126.8" y="146.2">reference</text>
<text x="144.9" y="146.2">for</text>
<text x="152.2" y="146.2">other</text>
<text x="163.4" y="146.2">components</text>
<text x="185.9" y="146.2">in</text>
<text x="191.8" y="146.2">the</text>
<text x="19" y="154.9">•</text>
<text x="24.3" y="154.9">Post DC-DC Regulation and Filtering</text>
<text x="112.2" y="150.1">system.</text>
<text x="19" y="159.9">•</text>
<text x="24.3" y="159.9">Analog I/O Modules</text>
<text x="112.2" y="156">These</text>
<text x="112.2" y="159.9">simplified solution to power operational amplifiers,</text>
<text x="125.4" y="156">features</text>
<text x="141.6" y="156">make</text>
<text x="153.7" y="156">the</text>
<text x="162.1" y="156">TPS7A39</text>
<text x="180.6" y="156">a</text>
<text x="186" y="156">robust,</text>
<text x="19" y="164.9">•</text>
<text x="24.3" y="164.9">Test and Measurement</text>
<text x="112.2" y="163.8">digital-to-analog</text>
<text x="112.2" y="167.7">precision analog circuitry.</text>
<text x="141.4" y="163.8">converters</text>
<text x="162" y="163.8">(DACs),</text>
<text x="178.7" y="163.8">and</text>
<text x="188.7" y="163.8">other</text>
<text x="19" y="169.9">•</text>
<text x="24.3" y="169.9">Rx, Tx, and PA Circuitry</text>
<text x="19" y="174.9">•</text>
<text x="19" y="180">•</text>
<text x="24.3" y="174.9">Industrial Instrumentation</text>
<text x="24.3" y="180">Medical Imaging</text>
<text x="138.5" y="175.4">Device Information</text>
<text x="39" y="200.4">Powering the Signal Chain</text>
<text x="130.2" y="200.4">Monotonic Start-Up Tracking</text>
</g>
<g font-size="2.8">
<text x="113.2" y="189.5">(1) For all available packages, see the orderable addendum at</text>
<text x="118.5" y="192.7">the end of the data sheet.</text>
<text x="27.9" y="268.6">An IMPORTANT NOTICE at the end of this data sheet addresses availability, warranty, changes, use in safety-critical applications,</text>
<text x="27.9" y="271.8">intellectual property matters and other important disclaimers. PRODUCTION DATA.</text>
</g>
<g font-size="2.7">
<text x="82.1" y="7.7">Order</text>
<text x="82.1" y="10.7">Now</text>
</g>
<g font-size="2.6">
<text x="61.5" y="7.6">Product</text>
<text x="61.5" y="10.6">Folder</text>
<text x="99.6" y="7.8">Technical</text>
<text x="99.6" y="10.8">Documents</text>
<text x="125.3" y="7.6">Tools &amp;</text>
<text x="125.3" y="10.6">Software</text>
<text x="147.5" y="7.2">Support &amp;</text>
<text x="147.5" y="10.2">Community</text>
</g>
<g font-size="2.5">
<text x="134.9" y="26.3">SBVS263A –JULY 2017–REVISED SEPTEMBER 2017</text>
<text x="69.4" y="97.2">RMS</text>
<text x="67.9" y="127.2">θJA</text>
<text x="170.3" y="174">(1)</text>
<text x="117.1" y="179.7">PART NUMBER</text>
<text x="148.3" y="179.7">PACKAGE</text>
<text x="172" y="179.7">BODY SIZE (NOM)</text>
<text x="113.2" y="184">TPS7A39</text>
<text x="141.5" y="184">WSON (10)</text>
<text x="169.7" y="184">3.00 mm × 3.00 mm</text>
</g>
<g font-size="2.3">
<text x="122.5" y="209.5">20</text>
<text x="122.5" y="205.1">25</text>
<text x="135.6" y="207.7">EN</text>
<text x="145.7" y="207.7">V</text>
<text x="157" y="207.7">V</text>
<text x="170.3" y="207.7">V</text>
<text x="183.7" y="207.7">V</text>
<text x="122.5" y="213.8">15</text>
<text x="122.5" y="218.2">10</text>
<text x="123.8" y="226.9">0</text>
<text x="123.8" y="222.5">5</text>
<text x="119.6" y="231.8" transform="rotate(-90 119.6 231.8)">Voltage (V)</text>
<text x="123.1" y="231.2">-5</text>
<text x="121.7" y="239.9">-15</text>
<text x="121.7" y="235.6">-10</text>
<text x="121.7" y="244.3">-20</text>
<text x="121.7" y="248.6">-25</text>
<text x="125.5" y="251.2">0</text>
<text x="131.2" y="251.2">20</text>
<text x="137.6" y="251.2">40</text>
<text x="144" y="251.2">60</text>
<text x="150.3" y="251.2">80</text>
<text x="156" y="251.2">100</text>
<text x="162.4" y="251.2">120</text>
<text x="168.8" y="251.2">140</text>
<text x="175.1" y="251.2">160</text>
<text x="181.5" y="251.2">180</text>
<text x="187.9" y="251.2">200</text>
<text x="152.7" y="253.8">Time (ms)</text>
</g>
<g font-size="1.7">
<text x="19" y="206.6">+15 V</text>
<text x="34.7" y="207">INP</text>
<text x="54.8" y="206.7">OUTP</text>
<text x="63.3" y="205">+5 V</text>
<text x="147.2" y="208.1">INP</text>
<text x="158.6" y="208.1">OUTP</text>
<text x="171.9" y="208.1">OUTN</text>
<text x="185.3" y="208.1">INN</text>
<text x="56.2" y="213.4">FBP</text>
<text x="76.5" y="213.1">Feedback</text>
<text x="77.1" y="215.2">Network</text>
<text x="34.7" y="218.2">NR/SS</text>
<text x="84.8" y="220.4">±</text>
<text x="88.2" y="218.8">V</text>
<text x="43.4" y="222.4">TPS7A39</text>
<text x="56.1" y="224.6">BUF</text>
<text x="73.1" y="226.4">Signal In</text>
<text x="84.8" y="224.6">+</text>
<text x="88.2" y="225.5">V</text>
<text x="98.3" y="222.6">ADC</text>
<text x="19" y="230.3">+15 V</text>
<text x="34.7" y="230.6">EN</text>
<text x="56.1" y="231.3">FBN</text>
<text x="19.4" y="237">-15 V</text>
<text x="34.7" y="237.4">INN</text>
<text x="45.2" y="238.8">GND</text>
<text x="54.7" y="238.1">OUTN</text>
<text x="63.5" y="240.1">-5 V</text>
</g>
<g font-size="1.1">
<text x="89.3" y="219.1">S+</text>
<text x="89.3" y="225.8">S-</text>
</g>
</svg>
